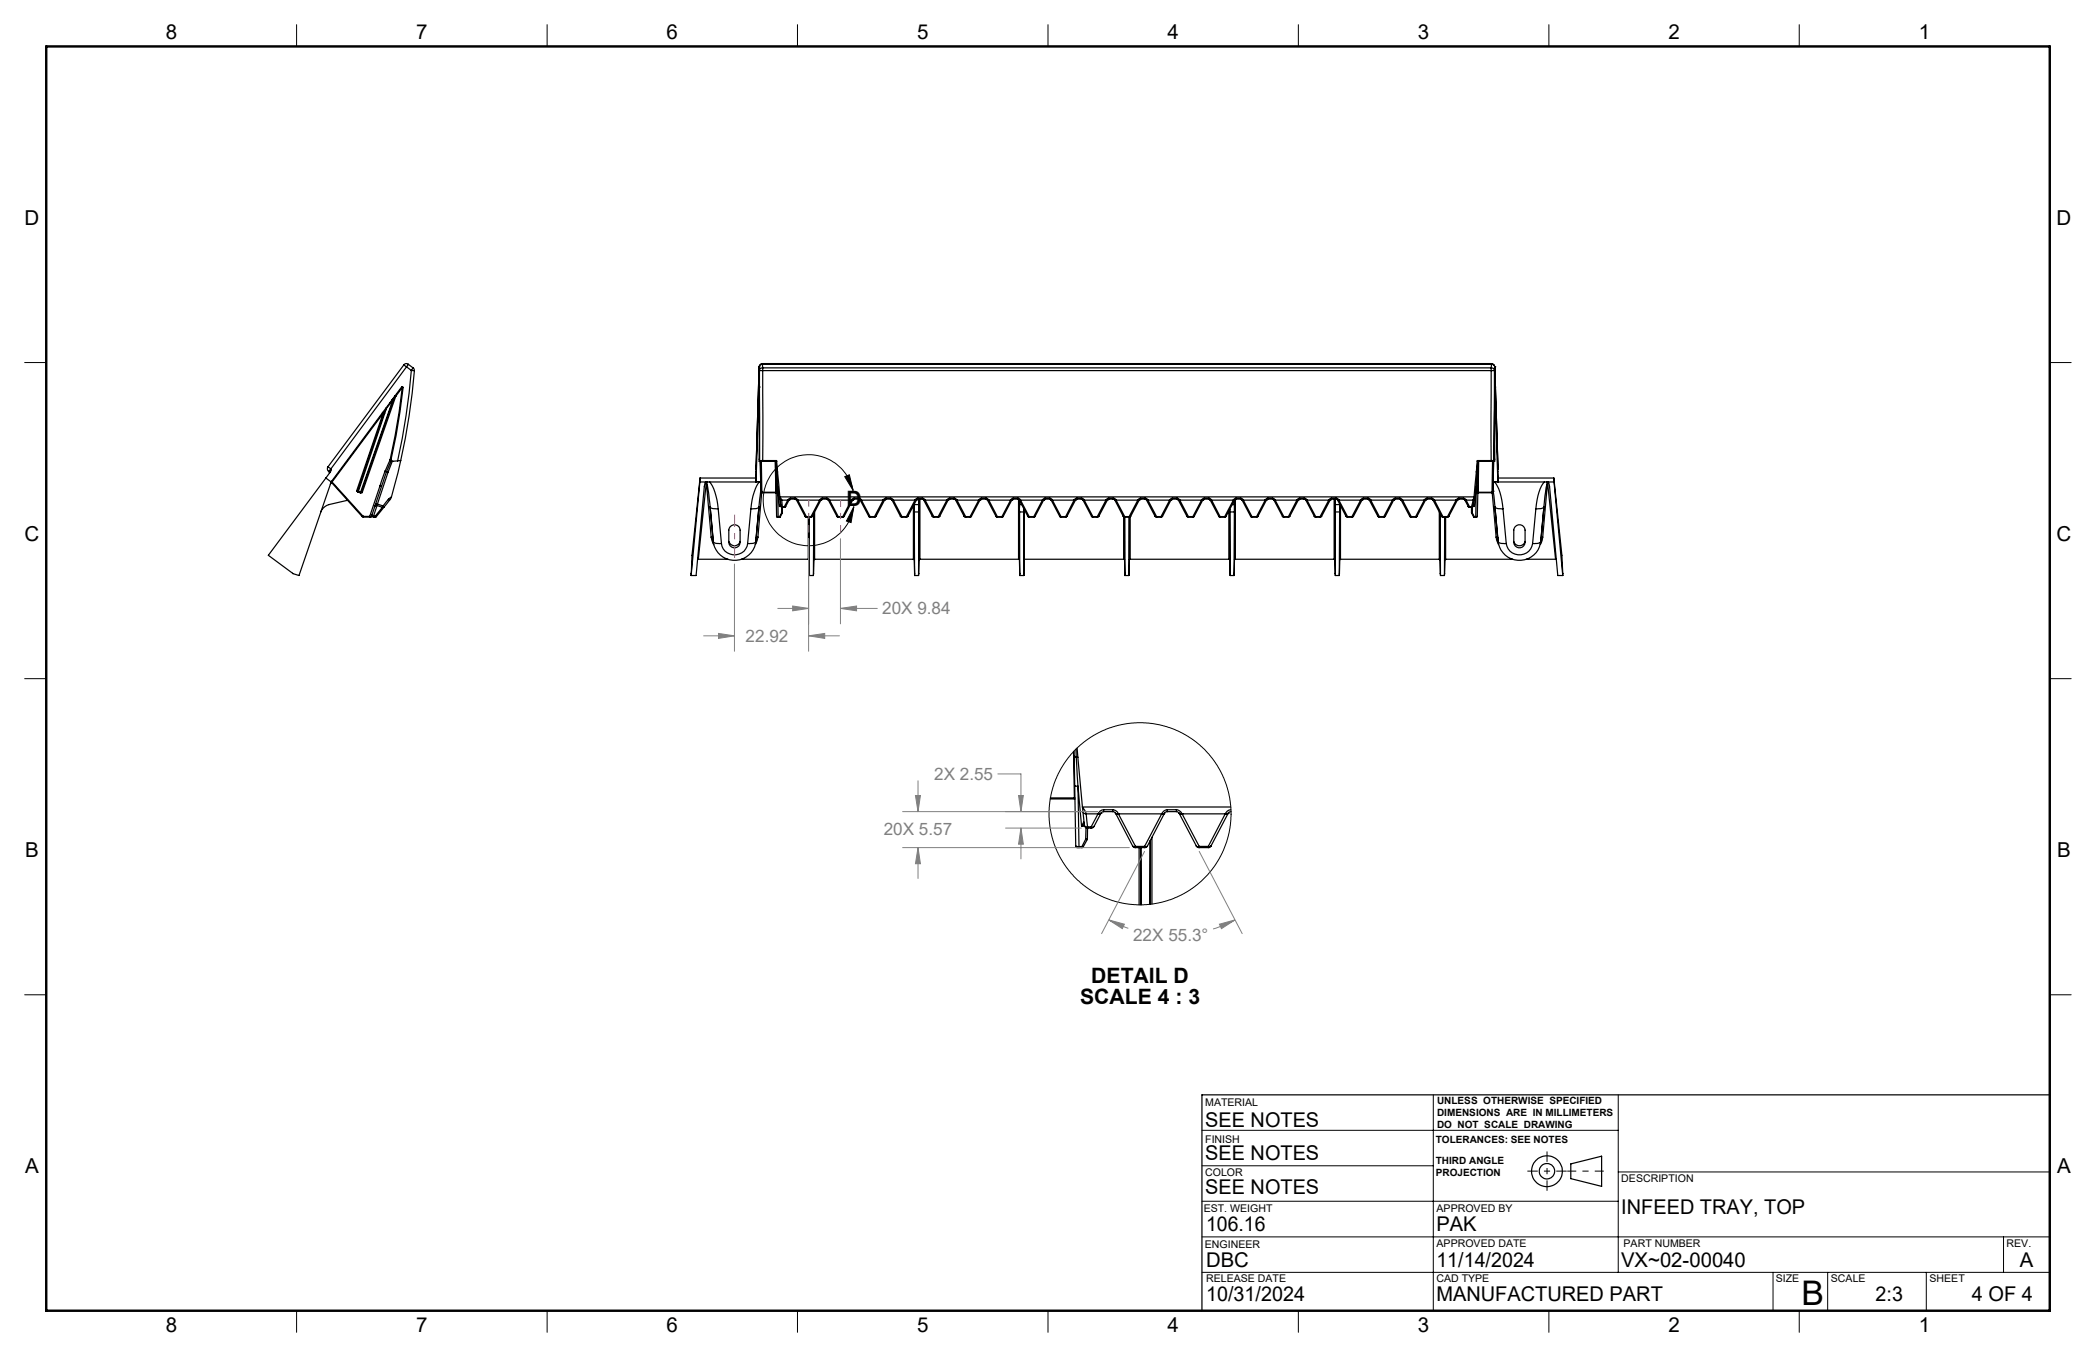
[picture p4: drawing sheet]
<svg xmlns="http://www.w3.org/2000/svg" width="432mm" height="279mm" viewBox="0 0 432 279" stroke-linecap="round" stroke-linejoin="round" font-family="sans-serif">
<g fill="none" stroke="#000" stroke-width=".25">
<path d="M82.7 79.7l.2-.1 .1 .2M82.7 79.7l.2 .1M82.7 79.7l-1.7 2.4M82.9 79.8h.1M82.9 79.8l-.7 5-1.8 9.9M82.9 79.8l-1.4 1.8M83 79.8l-1.4 9.9-1 4.8M83.2 75.1l.5 .4M83.2 75.1l-15.6 21M83.7 75.5l-15.5 21.1M83.7 75.5l1 .8M84.1 75l-.4 .5"/>
<path d="M84.1 75a.61 .61 0 0 0-.9 .1M84.1 75l1 .7M84.7 76.3a139.1 139.1 0 0 1-2.8 18.6M84.7 76.3h.7M85.1 75.7l-.4 .6M85.1 75.7l.3 .6M85.4 76.3a136.5 136.5 0 0 1-2.9 18.5M156.4 75.5l-.6 21.2M156.4 79.7v15.3M156.4 75.5h.1M156.4 79.7h.1M156.4 79.7l-.1 2.4"/>
<path d="M156.4 75.5l.1 .8M156.5 76.3v18.6M156.5 76.3h.6M157.1 74.9a.73 .73 0 0 0-.7 .6M157.1 75l-.5 .2-.2 .3M157.1 74.9v.1M157.1 74.9h150.2M157.1 75v.7M157.1 75h150.2M157.1 76.3v18.5M157.1 75.7a.61 .61 0 0 0-.6 .6M157.1 75.7v.6"/>
<path d="M157.1 76.3h150.1M157.1 75.7h150.1M307.2 76.3v18.5M307.2 75.7a.56 .56 0 0 1 .7 .6M307.2 75.7v.6M307.3 74.9a.73 .73 0 0 1 .6 .6M307.3 75l.5 .2 .1 .3M307.3 74.9v.1M307.3 75l-.1 .7M307.9 76.3v18.6M307.9 76.3h-.7M307.9 79.7v15.3"/>
<path d="M307.9 75.5h.1M307.9 79.7h.1M307.9 75.5l.7 21.1M307.9 75.5v.8M307.9 79.7l.1 2.4M67.1 98.4l-11.8 15.9 5.1 3.8 1.2 .4 6.6-19.3M67.1 98.4l1.1 .8M67.6 96.1l.6 .5M67.6 96.1a.74 .74 0 0 0 .1 1M67.7 97.1l.1 .1M67.8 97.2l.1 .2M68.2 96.6l-.5 .5"/>
<path d="M68.2 96.6h.1M68.2 99.2l.1 .1M68.3 96.6l-.5 .6M68.3 96.6l-.2 .5-1 1.3M68.3 99.3l6.3 7.1M68.3 99.3l-.2 .4M68.3 99.1l.1 .1M68.4 99.2l-.1 .1M68.4 99.2l6.4 7.1M78.8 84.9l.3 .2M78.9 85.1l-.1-.1a.16 .16 0 0 1 .2-.1 .16 .16 0 0 1 .1 .3M78.9 85.1l.2 .1"/>
<path d="M78.9 85.1l-5.4 15.9M78.9 85.1l-10.5 14.1M79.1 85.2h.1M79.1 85.2l-5.4 15.9M79.1 85.1v.1M79.3 97h.1M79.3 97l-1 3M79.3 97l.3 .2M79.3 97l.3 .1M79.5 84l.1 .1M79.6 84.1l-.5 1M79.6 84.1l-5.8 17"/>
<path d="M79.6 97.1v.1M79.6 97.2l-1 3M79.6 97.1l.3 .1M79.6 97.2h.3M79.9 97.2l-2.1 6.6M80.3 83l-12.1 16.2M80.3 83l.1 .1M80.4 94.7l-1.1 2.3M80.4 94.7l.1 .3M80.4 94.7h.1M80.4 83.1l-.8 1M80.5 95h.2"/>
<path d="M80.5 95l-.9 2.1M80.6 94.5l.2 .5 1.1-.1M80.6 94.5l-.2 .2M80.8 82.3l.1 .1M80.8 82.3l-.5 .7M80.8 95l-.9 2.2M80.9 82.4l-.5 .7M80.9 82.4l-6.6 18.9M81 82.1v.1M81 82.1l-.2 .2M81 82.2l-.1 .2M81.4 81.5l.1 .1"/>
<path d="M81.4 81.5l-.4 .7M81.4 81.5l-7 19.9M81.5 81.6l-6.9 19.8M82.5 94.8l-.6 .1M82.5 94.8l-1.9 7.5M144.2 99.2h1.2M144.2 99.2l-1.8 19.3M144.2 98.4l-1.6 15.9-.2 4.2M144.2 98.4v.8M144.2 98.4h11.5M145.4 99.2l-.3 1-1.7 18.3h-1M145.4 99.2h.1"/>
<path d="M145.5 99.4l.5 2.1 .3 2.9M145.5 99.2l-1.6 15.9M145.5 99.2h10.3M145.5 99.4l1 11.2M145.8 99.2l-.3 .2M146.2 99.2a10.4 10.4 0 0 1 1.8 5.5M155.7 98.4l.1 .8M155.8 96.6l-.1 1.8M155.8 99.2h.1M155.8 99.2h.9M156.3 82.3h.1M156.3 83h.1"/>
<path d="M156.3 82.3v.7M156.3 83l-.5 16.2M156.3 82.1h.1M156.3 82.1v.2M156.4 81.7l-.1 .4M156.4 84.1l-.2-.1 .2 .8M156.4 95h3.2M156.5 94.9l-.1 .1M156.6 95l.1 6.1M156.7 95l.1 6.3M156.7 99.2a1.71 1.71 0 0 0-1.1 1.4l-.5 1.5-.4 2.6M156.8 95l.2 6.4"/>
<path d="M157.1 94.8h2.9l.7 7.5M157.1 94.8l-.6 .1M159.6 95h.4M159.6 95h.1M159.7 95l.1 6.4M159.8 95v2M159.8 97l.2 .1M159.8 97l.2 .2M159.8 97l.1 3M159.8 97h.1M159.9 95l.1 2.1M160 97.2l.2 3"/>
<path d="M160 97.1v.1M160 97.2h.2M160 97.1l.2 .1M304.3 97.2l-.2 3M304.3 97.1v.1M304.3 97.2h-.2M304.3 97.1l-.2 .1M304.4 95l-.1 2.1M304.5 97l-.2 .1M304.5 97l-.2 .2M304.5 97v3M304.5 97h.1"/>
<path d="M304.6 95l-.1 2M304.6 95l-.1 6.4M304.7 95h-.4M304.7 95h.1M304.7 95h3.2M307.2 94.8h-2.9l-.6 7.5M307.2 94.8l.7 .1M307.5 95l-.1 6.4M307.6 99.2h.3a10 10 0 0 1 1.7 5.5M307.6 99.2h1M307.7 95l-.1 6.3M307.9 94.9v.1"/>
<path d="M307.9 84.2l-.3 16.9M307.9 81.7l.1 .4M307.9 82.3h.1M308 82.1h-.1M308 83h-.1M308 83l.6 16.2M308 82.1v.9M308 83l.1 1M308.1 84l-.2 .1M308.1 84l-.2 .8M308.6 99.2h.1M308.6 96.6v.1"/>
<path d="M308.6 99.2h10.2M308.6 96.6h.1M308.6 96.6v1.8M308.6 98.4v.8M308.6 98.4h11.5M318.2 99.2a9.6 9.6 0 0 0-1.8 5.5M318.6 99.2l.2 .2M318.8 99.4l-.3 1-.4 4M318.8 99.2h.1M318.8 99.2l1.7 15.9M318.8 99.4l-1 11.2M318.9 99.2l.3 1 1.7 18.3h1"/>
<path d="M318.9 99.2h1.2M320.1 98.4l1.7 15.9 .1 4.2M320.1 98.4v.8M320.1 99.2l1.8 19.3M71.6 103l-3.8 .9a2.62 2.62 0 0 0-1.7 1.5M73.5 101l.2 .3M73.5 101l.2 .1M73.7 101.1h.1M73.7 101.1l.1 .2M73.7 101.3h.1M73.8 101.3l.4 .2M73.8 101.1v.2"/>
<path d="M73.8 101.1l.5 .2M74.3 101.3l.1 .1M74.3 101.3l-.1 .2M74.4 101.4l-.2 .1M74.4 101.4h.2M74.6 101.4l-.4 .1M74.6 106.4l.3 .1M74.8 106.3h.1M74.8 106.3l-.2 .1M74.9 106.3v.2M74.9 106.5h1.3M74.9 106.3h1.3"/>
<path d="M76.2 106.3l.3 .1M76.2 106.3v.2M76.5 106.4l-.3 .1M76.9 106.3l-.3-.3a.3 .3 0 0 0 .1 .4 .3 .3 0 0 0 .2 .1M76.9 106.3v.2M76.9 106.5h.4M76.9 106.3h.4M77.3 106.3l.2 .1M77.3 106.3v.2M77.4 104.1l-.1 .1M77.4 103.9l.1 .1M77.4 104v.1"/>
<path d="M77.5 104h.1M77.5 103.9l-.3 .4M77.5 103.9l-.1 .1M77.5 103.8v.2M77.5 103.8v.1M77.5 104l-.1 .1M77.5 106.4l-.2 .1M77.6 104v.1M77.6 104.1h.1M77.6 104.1l1.2 .4M77.7 103.8h-.2M77.7 103.8l-.1 .2"/>
<path d="M77.7 104.1l-.8 2.2M77.7 103.8h.1M77.7 103.8l-.1 .3M77.8 103.8l1.1 .4M77.8 103.8l-.2 .3M78.3 100l.3 .2M78.3 100l-2.1 6.3M78.6 100.2l-2.1 6.2M78.8 104.5l-1.5 1.8M78.9 104.2l.3 .2M78.9 104.2l-.1 .3M79.2 104.4l-.4 .1"/>
<path d="M79.2 104.4l-1.7 2M80 102.8l-1.1 1.4M80 102.8l.3 .2M80.3 103l-1.1 1.4M80.6 102.3l-.6 .5M80.6 102.3l-.3 .7M143.7 115.1h.2M143.9 115.1h6M146.3 104.4a1.53 1.53 0 0 0 1.7 .3M146.3 104.4l.6 6.3M146.3 104.4l.7 7.1M146.5 110.6l.4 .1"/>
<path d="M146.5 110.6l.5 1.5M146.9 110.7l.1 1M146.9 110.7l.1 .8M147 111.5a4.4 4.4 0 0 0 4.3 3.9 4.4 4.4 0 0 0 4.4-3.9M147 111.5a1.53 1.53 0 0 0 1.6 .4M148 104.7l.6 7.2M148.6 111.9a2.73 2.73 0 0 0 2.7 2.3 2.73 2.73 0 0 0 2.7-2.3M150.1 111.5a1.2 1.2 0 0 0 1.2 .9 1.2 1.2 0 0 0 1.2-.9M150.4 108.4a1.16 1.16 0 0 1 1.3-.3 1.16 1.16 0 0 1 .8 1v2.6a1.17 1.17 0 0 1-1.2 1.1 1.17 1.17 0 0 1-1.2-1.1v-2.6zM152.7 115.1h13.8M154.7 104.7l-.7 7.2M155.7 111.5a1.53 1.53 0 0 1-1.7 .4"/>
<path d="M155.8 110.9l-.1 .8v-.2M155.8 110.7l-.1 .8M155.8 110.7v.2M156.1 110.6l-.3 .1M156.1 110.6l-.5 1.5M156.4 104.4a1.53 1.53 0 0 1-1.7 .3M156.4 104.4l-.6 6.3M156.4 104.4l-.7 7.1M156.7 101.1v.1M156.7 101.1h.1M156.7 101l-.3 3.4M156.7 101.2l.1 .2"/>
<path d="M156.7 101.1l.1 .2M156.8 101.4l.2 .1M156.8 101.3l.2 .1M156.8 101.3v.1M156.9 101.5l-.8 9.1M157 101.4v.1M157 101.5h2.8M157 101.4h2.8M159.8 101.4h.1M159.8 101.4v.1M159.8 101.5h.1M159.9 100.1l.3 .1"/>
<path d="M159.9 100.1l.1 6.2M159.9 100v.1M160 106.3l.3 .1M160 106.3l.3 .2M160.2 100.2l.4 4.1M160.2 100.2l.1 6.2M160.3 106.4v.1M160.3 106.4h.3M160.3 106.5h.3M160.6 104.3h.3M160.6 106.4h.2M160.6 106.4v.1"/>
<path d="M160.7 102.3l.3 .7M160.7 102.3v.5M160.7 102.3h143M160.7 102.8l.3 .2M160.7 102.8l.2 1.4M160.8 106.4l-.2 .1M160.8 103.9l-.2 .4M160.8 103.9h.1M160.8 103.8v.1M160.8 104.1l-.2 .2M160.9 104.2l.3 .3M160.9 104.2l.3 .2"/>
<path d="M161 105.6l.1 .1M161 105.6l-.4 .8M161 103l.2 1.4M161 103h1.3M161 104.4v1.2M161.1 105.7l-.3 .7M161.2 105.6l-.1 .1M161.2 105.6h-.2M161.2 104.4v.1M161.2 104.5h.4M161.2 104.4h.4M161.2 104.5v1.1"/>
<path d="M161.6 104.4v.1M161.9 104.3l-.3 .2M161.9 104.3l-.3 .1M162.3 103h.1M162.3 103l-.7 1.4M162.6 102.9l-.3 .1M162.6 102.9h.1M162.6 102.9l-.7 1.4M162.8 102.6l-.5 .4M162.8 102.8l-.2 .1M162.8 102.6v.2M162.8 102.6h1"/>
<path d="M162.8 102.8h1M163.8 102.6l.6 .4M163.8 102.8l.3 .1M163.8 102.6v.2M164.1 102.9l.3 .1M164.1 102.9h.1M164.1 102.9l1.7 3.4M164.4 103h4.4M164.4 103h.1M164.4 103l1.7 3.4M165.8 106.3l.3 .1M165.8 106.3l.3 .2"/>
<path d="M166.1 106.4v.1M166.1 106.4h1M166.1 106.5h1M166.5 115.1l.2 .2M166.5 106.5v8.6M166.7 115.3l.1 3.2M166.7 115.3v-8.8l.1 12M166.8 118.5h.8M167.1 106.4v.1M167.4 106.3l-.3 .1M167.4 106.3l-.3 .2M167.6 105.8v12.7"/>
<path d="M167.7 115.3l-.1 3.2M167.7 105.7v9.6M167.8 115.1l-.1 .2M167.8 115.1h20.4M167.8 105.4v9.7M168.8 103h.1M168.8 103l-1.7 3.4M169.1 102.9l-.3 .1M169.1 102.9h.1M169.1 102.9l-1.7 3.4M169.4 102.6l-.6 .4M169.4 102.8l-.3 .1"/>
<path d="M169.4 102.6v.2M169.4 102.6h.9M169.4 102.8h.9M170.3 102.6l.3 .1 .3 .3M170.3 102.8l.3 .1M170.3 102.6v.2M170.6 102.9l.3 .1M170.6 102.9h.1M170.6 102.9l1.8 3.4M170.9 103h4.5M170.9 103h.1M170.9 103l1.8 3.4"/>
<path d="M172.4 106.3l.3 .1M172.4 106.3l.3 .2M172.7 106.4v.1M172.7 106.4h.9M172.7 106.5h.9M173.6 106.4v.1M173.9 106.3l-.3 .1M173.9 106.3l-.3 .2M175.4 103l-1.8 3.4M175.4 103h.1M175.7 102.9l-.3 .1M175.7 102.9h.1"/>
<path d="M175.7 102.9l-1.8 3.4M176 102.6l-.4 .1-.2 .3M176 102.8l-.3 .1M176 102.6v.2M176 102.6h.9M176 102.8h.9M176.9 102.6l.3 .1 .3 .3M176.9 102.8l.3 .1M176.9 102.6v.2M177.2 102.9l.3 .1M177.2 102.9h.1M177.2 102.9l1.8 3.4"/>
<path d="M177.5 103h4.4M177.5 103l1.7 3.4M177.5 103h.1M179 106.3l.2 .1M179 106.3l.2 .2M179.2 106.4v.1M179.2 106.4h1M179.2 106.5h1M180.2 106.4v.1M180.5 106.3l-.3 .1M180.5 106.3l-.3 .2M181.9 103h.1"/>
<path d="M181.9 103l-1.7 3.4M182.2 102.9l-.3 .1M182.2 102.9h.1M182.2 102.9l-1.7 3.4M182.5 102.6l-.6 .4M182.5 102.8l-.3 .1M182.5 102.6v.2M182.5 102.6h.9M182.5 102.8h.9M183.4 102.6l.4 .1 .2 .3M183.4 102.8l.4 .1M183.4 102.6v.2"/>
<path d="M183.8 102.9l.2 .1M183.8 102.9h.1M183.8 102.9l1.7 3.4M184 103h4.5M184 103h.1M184 103l1.8 3.4M185.5 106.3l.3 .1M185.5 106.3l.3 .2M185.8 106.4v.1M185.8 106.4h.9M185.8 106.5h.9M186.7 106.4v.1"/>
<path d="M187 106.3l-.3 .1M187 106.3l-.3 .2M188.2 115.1l.1 .2M188.2 104.1v11M188.3 115.3l.1 3.2M188.3 105.4l.1 13.1M188.3 105.4h1M188.3 103.8v11.5M188.4 103.9l-.1 1.5M188.4 103.8v.1M188.4 103.9h.9M188.4 118.5h.8"/>
<path d="M188.5 103h.1M188.5 103l-1.8 3.4M188.8 102.9l-.3 .1M188.8 102.9h.1M188.8 102.9l-1.8 3.4M189.1 102.6l-.6 .4M189.1 102.8l-.3 .1M189.1 102.6v.2M189.1 102.6h.9M189.1 102.8h.9M189.3 102.8v1.1M189.3 103.9v1.5"/>
<path d="M189.3 105.4l-.1 13.1M189.3 115.3l-.1 3.2M189.3 102.8v12.5M189.5 115.1l-.2 .2M189.5 115.1h20.3M189.5 102.8v12.3M190 102.6l.6 .4M190 102.8l.3 .1M190 102.6v.2M190.3 102.9l.3 .1M190.3 102.9h.1M190.3 102.9l1.8 3.4"/>
<path d="M190.6 103h4.5M190.6 103h.1M190.6 103l1.8 3.4M192.1 106.3l.3 .1M192.1 106.3l.3 .2M192.4 106.4v.1M192.4 106.4h.9M192.4 106.5h.9M193.3 106.4v.1M193.6 106.3l-.3 .1M193.6 106.3l-.3 .2M195.1 103h.1"/>
<path d="M195.1 103l-1.8 3.4M195.3 102.9l-.2 .1M195.3 102.9h.1M195.3 102.9l-1.7 3.4M195.7 102.6l-.6 .4M195.7 102.8l-.4 .1M195.7 102.6v.2M195.7 102.6h.9M195.7 102.8h.9M196.6 102.6l.6 .4M196.6 102.8l.2 .1M196.6 102.6v.2"/>
<path d="M196.8 102.9l.4 .1M196.8 102.9h.1M196.8 102.9l1.8 3.4M197.2 103h4.4M197.2 103h.1M197.2 103l1.7 3.4M198.6 106.3l.3 .1M198.6 106.3l.3 .2M198.9 106.4v.1M198.9 106.4h.9M198.9 106.5h.9M199.8 106.4v.1"/>
<path d="M200.1 106.3l-.3 .1M200.1 106.3l-.3 .2M201.6 103h.1M201.6 103l-1.8 3.4M201.9 102.9l-.3 .1M201.9 102.9h.1M201.9 102.9l-1.8 3.4M202.2 102.6l-.6 .4M202.2 102.8l-.3 .1M202.2 102.6v.2M202.2 102.6h.9M202.2 102.8h.9"/>
<path d="M203.1 102.6l.6 .4M203.1 102.8l.3 .1M203.1 102.6v.2M203.4 102.9l.3 .1M203.4 102.9h.1M203.4 102.9l1.8 3.4M203.7 103h4.5M203.7 103h.1M203.7 103l1.8 3.4M205.2 106.3l.3 .1M205.2 106.3l.3 .2M205.5 106.4v.1"/>
<path d="M205.5 106.4h.9M205.5 106.5h.9M206.4 106.4v.1M206.7 106.3l-.3 .1M206.7 106.3l-.3 .2M208.2 103h.1M208.2 103l-1.8 3.4M208.5 102.9l-.3 .1M208.5 102.9h.1M208.5 102.9l-1.8 3.4M208.7 102.6l-.5 .4M208.7 102.8l-.2 .1"/>
<path d="M208.7 102.6v.2M208.7 102.6h1M208.7 102.8h1M209.7 102.6l.6 .4M209.7 102.8l.3 .1M209.7 102.6v.2M209.8 115.1l.2 .2M209.8 102.8v12.3M210 102.9l.3 .1M210 102.9h.1M210 102.9l1.7 3.4M210 115.3l.1 3.2"/>
<path d="M210 103v12.3M210 103.9v1.5M210 105.4l.1 13.1M210 103.9h.5M210 105.4h1M210.1 103.1l-.1 .8M210.1 118.5h.8M210.3 103h4.4M210.3 103l1.7 3.4M210.3 103h.1M211 104.8v.6M211 105.4l-.1 13.1"/>
<path d="M211 115.1l-.1 3.4M211 104.9v10.2M211 115.1h20.5M211.7 106.3l.3 .1M211.7 106.3l.3 .2M212 106.4v.1M212 106.4h1M212 106.5h1M213 106.4v.1M213.3 106.3l-.3 .1M213.3 106.3l-.3 .2M214.7 103h.1"/>
<path d="M214.7 103l-1.7 3.4M215 102.9l-.3 .1M215 102.9h.1M215 102.9l-1.7 3.4M215.3 102.6l-.6 .4M215.3 102.8l-.3 .1M215.3 102.6v.2M215.3 102.6h1M215.3 102.8h1M216.3 102.6l.5 .4M216.3 102.8l.2 .1M216.3 102.6v.2"/>
<path d="M216.5 102.9l.3 .1M216.5 102.9h.1M216.5 102.9l1.8 3.4M216.8 103h4.5M216.8 103l1.8 3.4M216.8 103h.1M218.3 106.3l.3 .1M218.3 106.3l.3 .2M218.6 106.4v.1M218.6 106.4h.9M218.6 106.5h.9M219.5 106.4v.1"/>
<path d="M219.8 106.3l-.3 .1M219.8 106.3l-.3 .2M221.3 103l-1.8 3.4M221.3 103h.1M221.6 102.9l-.3 .1M221.6 102.9h.1M221.6 102.9l-1.8 3.4M221.9 102.6l-.4 .1-.2 .3M221.9 102.8l-.3 .1M221.9 102.6v.2M221.9 102.6h.9M221.9 102.8h.9"/>
<path d="M222.8 102.6l.3 .1 .3 .3M222.8 102.8l.3 .1M222.8 102.6v.2M223.1 102.9l.3 .1M223.1 102.9h.1M223.1 102.9l1.8 3.4M223.4 103h4.4M223.4 103h.1M223.4 103l1.7 3.4M224.9 106.3l.2 .1M224.9 106.3l.2 .2M225.1 106.4v.1"/>
<path d="M225.1 106.4h1M225.1 106.5h1M226.1 106.4v.1M226.4 106.3l-.3 .1M226.4 106.3l-.3 .2M227.8 103h.1M227.8 103l-1.7 3.4M228.1 102.9l-.3 .1M228.1 102.9h.1M228.1 102.9l-1.7 3.4M228.4 102.6l-.6 .4M228.4 102.8l-.3 .1"/>
<path d="M228.4 102.6v.2M228.4 102.6h.9M228.4 102.8h.9M229.3 102.6l.4 .1 .2 .3M229.3 102.8l.4 .1M229.3 102.6v.2M229.7 102.9l.2 .1M229.7 102.9h.1M229.7 102.9l1.7 3.4M229.9 103h4.5M229.9 103h.1M229.9 103l1.8 3.4"/>
<path d="M231.4 106.3l.3 .1M231.4 106.3l.3 .2M231.5 115.1l.2 .2M231.5 106.4v8.7M231.7 115.3v3.2M231.7 106.5v8.8M231.7 106.4v.1M231.7 106.5v12M231.7 106.4h.9M231.7 106.5h.9M232.6 106.4v.1M232.6 106.5v12h-.9"/>
<path d="M232.7 115.3l-.1 2.8M232.7 106.5v8.8M232.8 115.1l-.1 .2M232.8 115.1h20.4M232.8 106.4v8.7M232.9 106.3l-.3 .1M232.9 106.3l-.3 .2M234.4 103h.1M234.4 103l-1.8 3.4M234.7 102.9l-.3 .1M234.7 102.9h.1M234.7 102.9l-1.8 3.4"/>
<path d="M235 102.6l-.6 .4M235 102.8l-.3 .1M235 102.6v.2M235 102.6h.9M235 102.8h.9M235.9 102.6l.3 .1 .3 .3M235.9 102.8l.3 .1M235.9 102.6v.2M236.2 102.9l.3 .1M236.2 102.9h.1M236.2 102.9l1.7 3.4M236.5 103h4.4"/>
<path d="M236.5 103l1.8 3.4M236.5 103h.1M237.9 106.3l.4 .1M237.9 106.3l.4 .2M238.3 106.4v.1M238.3 106.4h.9M238.3 106.5h.9M239.2 106.4v.1M239.5 106.3l-.3 .1M239.5 106.3l-.3 .2M240.9 103h.1M240.9 103l-1.7 3.4"/>
<path d="M241.2 102.9l-.3 .1M241.2 102.9h.1M241.2 102.9l-1.7 3.4M241.5 102.6l-.6 .4M241.5 102.8l-.3 .1M241.5 102.6v.2M241.5 102.6h1M241.5 102.8h1M242.5 102.6l.6 .4M242.5 102.8l.2 .1M242.5 102.6v.2M242.7 102.9l.4 .1"/>
<path d="M242.7 102.9h.1M242.7 102.9l1.8 3.4M243.1 103h4.4M243.1 103h.1M243.1 103l1.7 3.4M244.5 106.3l.3 .1M244.5 106.3l.3 .2M244.8 106.4v.1M244.8 106.4h.9M244.8 106.5h.9M245.7 106.4v.1M246 106.3l-.3 .1"/>
<path d="M246 106.3l-.3 .2M247.5 103h.1M247.5 103l-1.8 3.4M247.8 102.9l-.3 .1M247.8 102.9h.1M247.8 102.9l-1.8 3.4M248.1 102.6l-.6 .4M248.1 102.8l-.3 .1M248.1 102.6v.2M248.1 102.6h.9M248.1 102.8h.9M249 102.6l.6 .4"/>
<path d="M249 102.8l.3 .1M249 102.6v.2M249.3 102.9l.3 .1M249.3 102.9h.1M249.3 102.9l1.8 3.4M249.6 103h4.5M249.6 103h.1M249.6 103l1.8 3.4M251.1 106.3l.3 .1M251.1 106.3l.3 .2M251.4 106.4v.1M251.4 106.4h.9"/>
<path d="M251.4 106.5h.9M252.3 106.4v.1M252.6 106.3l-.3 .1M252.6 106.3l-.3 .2M253.2 115.1l.1 .2M253.2 105.2v9.9M253.3 115.3l.1 3.2M253.3 104.9v10.4M253.4 104.8v.6M253.4 105.4v13.1M253.4 105.4h.9M253.4 118.5h.8"/>
<path d="M253.9 103.9h.4M254.1 103h.1M254.1 103l-1.8 3.4M254.3 103.9v1.5M254.3 103.1v.8M254.3 115.3l-.1 3.2M254.3 105.4l-.1 13.1M254.3 103v12.3M254.4 102.9l-.3 .1M254.4 102.9h.1M254.4 102.9l-1.8 3.4M254.5 115.1l-.2 .2"/>
<path d="M254.5 115.1h20.3M254.5 102.8v12.3M254.6 102.6l-.5 .4M254.6 102.8l-.2 .1M254.6 102.6v.2M254.6 102.6h1M254.6 102.8h1M255.6 102.6l.6 .4M255.6 102.8l.3 .1M255.6 102.6v.2M255.9 102.9l.3 .1M255.9 102.9h.1"/>
<path d="M255.9 102.9l1.7 3.4M256.2 103h4.4M256.2 103h.1M256.2 103l1.7 3.4M257.6 106.3l.3 .1M257.6 106.3l.3 .2M257.9 106.4v.1M257.9 106.4h1M257.9 106.5h1M258.9 106.4v.1M259.2 106.3l-.3 .1M259.2 106.3l-.3 .2"/>
<path d="M260.6 103h.1M260.6 103l-1.7 3.4M260.9 102.9l-.3 .1M260.9 102.9h.1M260.9 102.9l-1.7 3.4M261.2 102.6l-.6 .4M261.2 102.8l-.3 .1M261.2 102.6v.2M261.2 102.6h.9M261.2 102.8h.9M262.1 102.6l.6 .4M262.1 102.8l.3 .1"/>
<path d="M262.1 102.6v.2M262.4 102.9l.3 .1M262.4 102.9h.1M262.4 102.9l1.8 3.4M262.7 103h4.5M262.7 103l1.8 3.4M262.7 103h.1M264.2 106.3l.3 .1M264.2 106.3l.3 .2M264.5 106.4v.1M264.5 106.4h.9M264.5 106.5h.9"/>
<path d="M265.4 106.4v.1M265.7 106.3l-.3 .1M265.7 106.3l-.3 .2M267.2 103l-1.8 3.4M267.2 103h.1M267.5 102.9l-.3 .1M267.5 102.9h.1M267.5 102.9l-1.8 3.4M267.8 102.6l-.4 .1-.2 .3M267.8 102.8l-.3 .1M267.8 102.6v.2M267.8 102.6h.9"/>
<path d="M267.8 102.8h.9M268.7 102.6l.3 .1 .3 .3M268.7 102.8l.3 .1M268.7 102.6v.2M269 102.9l.3 .1M269 102.9h.1M269 102.9l1.8 3.4M269.3 103h4.4M269.3 103h.1M269.3 103l1.7 3.4M270.8 106.3l.2 .1M270.8 106.3l.2 .2"/>
<path d="M271 106.4v.1M271 106.4h1M271 106.5h1M272 106.4v.1M272.3 106.3l-.3 .1M272.3 106.3l-.3 .2M273.7 103h.1M273.7 103l-1.7 3.4M274 102.9l-.3 .1M274 102.9h.1M274 102.9l-1.7 3.4M274.3 102.6l-.6 .4"/>
<path d="M274.3 102.8l-.3 .1M274.3 102.6v.2M274.3 102.6h.9M274.3 102.8h.9M274.8 115.1l.2 .2M274.8 102.8v12.3M275 115.3l.1 3.2M275 102.8v12.5M275 103.9v1.5M275 105.4l.1 13.1M275 103.9h1M275 105.4h1"/>
<path d="M275.1 102.8l-.1 1.1M275.1 118.5h.8M275.2 102.6l.4 .1 .2 .3M275.2 102.8l.4 .1M275.2 102.6v.2M275.6 102.9l.2 .1M275.6 102.9h.1M275.6 102.9l1.7 3.4M275.8 103h4.5M275.8 103l1.8 3.4M275.8 103h.1M275.9 103.8l.1 .1"/>
<path d="M276 103.9v1.5M276 105.4l-.1 13.1M276 115.3l-.1 3.2M276 103.8v11.5M276.2 115.1l-.2 .2M276.2 115.1h20.3M276.2 104.1v11M277.3 106.3l.3 .1M277.3 106.3l.3 .2M277.6 106.4v.1M277.6 106.4h.9M277.6 106.5h.9"/>
<path d="M278.5 106.4v.1M278.8 106.3l-.3 .1M278.8 106.3l-.3 .2M280.3 103h.1M280.3 103l-1.8 3.4M280.6 102.9l-.3 .1M280.6 102.9h.1M280.6 102.9l-1.8 3.4M280.9 102.6l-.6 .4M280.9 102.8l-.3 .1M280.9 102.6v.2M280.9 102.6h.9"/>
<path d="M280.9 102.8h.9M281.8 102.6l.3 .1 .3 .3M281.8 102.8l.3 .1M281.8 102.6v.2M282.1 102.9l.3 .1M282.1 102.9h.1M282.1 102.9l1.7 3.4M282.4 103h4.4M282.4 103l1.8 3.4M282.4 103h.1M283.8 106.3l.4 .1M283.8 106.3l.4 .2"/>
<path d="M284.2 106.4v.1M284.2 106.4h.9M284.2 106.5h.9M285.1 106.4v.1M285.4 106.3l-.3 .1M285.4 106.3l-.3 .2M286.8 103h.1M286.8 103l-1.7 3.4M287.1 102.9l-.3 .1M287.1 102.9h.1M287.1 102.9l-1.7 3.4M287.4 102.6l-.6 .4"/>
<path d="M287.4 102.8l-.3 .1M287.4 102.6v.2M287.4 102.6h1M287.4 102.8h1M288.4 102.6l.6 .4M288.4 102.8l.2 .1M288.4 102.6v.2M288.6 102.9l.4 .1M288.6 102.9h.1M288.6 102.9l1.8 3.4M289 103h4.4M289 103h.1"/>
<path d="M289 103l1.7 3.4M290.4 106.3l.3 .1M290.4 106.3l.3 .2M290.7 106.4v.1M290.7 106.4h.9M290.7 106.5h.9M291.6 106.4v.1M291.9 106.3l-.3 .1M291.9 106.3l-.3 .2M293.4 103h.1M293.4 103l-1.8 3.4M293.7 102.9l-.3 .1"/>
<path d="M293.7 102.9h.1M293.7 102.9l-1.8 3.4M294 102.6l-.6 .4M294 102.8l-.3 .1M294 102.6v.2M294 102.6h.9M294 102.8h.9M294.9 102.6l.6 .4M294.9 102.8l.3 .1M294.9 102.6v.2M295.2 102.9l.3 .1M295.2 102.9h.1"/>
<path d="M295.2 102.9l1.8 3.4M295.5 103h4.5M295.5 103h.1M295.5 103l1.8 3.4M296.5 115.1l.2 .2M296.5 105.4v9.7M296.7 115.3l.1 3.2M296.7 105.7v9.6M296.7 105.8l.1 12.7M296.8 118.5h.8M297 106.3l.3 .1M297 106.3l.3 .2"/>
<path d="M297.3 106.4v.1M297.3 106.4h.9M297.3 106.5h.9M297.6 106.5v12M297.7 115.3l-.1 3.2M297.7 106.5v8.8M297.8 115.1l-.1 .2M297.8 115.1h13.8M297.8 106.5v8.6M298.2 106.4v.1M298.5 106.3l-.3 .1M298.5 106.3l-.3 .2"/>
<path d="M300 103h.1M300 103l-1.8 3.4M300.2 102.9l-.2 .1M300.2 102.9h.1M300.2 102.9l-1.7 3.4M300.5 102.6l-.5 .4M300.5 102.8l-.3 .1M300.5 102.6v.2M300.5 102.6h1M300.5 102.8h1M301.5 102.6l.5 .4M301.5 102.8l.3 .1"/>
<path d="M301.5 102.6v.2M301.8 102.9l.2 .1M301.8 102.9h.1M301.8 102.9l.7 1.4M302 103h1.5M302 103l.8 1.4M302 103h.1M302.5 104.3l.3 .2M302.5 104.3l.3 .1M302.8 104.4v.1M302.8 104.5h.3M302.8 104.4h.3"/>
<path d="M303.1 105.6l.1 .1M303.1 105.6h.2M303.1 104.4v.1M303.1 104.5v1.1M303.2 105.7l.4 .7M303.3 105.6l-.1 .1M303.3 105.6l.4 .8M303.3 104.4v1.2M303.5 104.2l-.4 .3M303.5 104.2l-.4 .2M303.5 104.3h.2M303.5 103l-.4 1.4"/>
<path d="M303.5 104.1l.2 .2M303.5 103.9l.2 .4M303.5 103.9l-.1 .1M303.5 103.8v.1M303.6 106.4l.1 .1M303.6 102.9l-.1 .1M303.6 102.9l-.1 1.3M303.7 102.3l-.2 .7M303.7 102.3l-.1 .6M303.7 106.4h-.1M303.7 106.4v.1M303.7 106.4h.3"/>
<path d="M303.7 106.5h.3M304 106.4v.1M304.1 100.2l-.4 4.1M304.1 100.2l-.1 6.2M304.3 106.3l-.3 .1M304.3 106.3l-.3 .2M304.4 101.4h.1M304.5 100.1l-.4 .1M304.5 100.1l-.2 6.2M304.5 100v.1M304.5 101.5h-.1M304.5 101.4v.1"/>
<path d="M304.5 101.5h2.9M304.5 101.4h2.9M307.4 101.4v.1M307.4 101.5l.8 9.1M307.5 101.4l-.1 .1M307.6 101.3l-.2 .1M307.6 101.3l-.1 .1M307.6 101.1l-.1 .3M307.6 101.1h.1M307.6 100.9l.4 3.5M307.6 101.1v.2M308 104.4a1.61 1.61 0 0 0 1.6 .3"/>
<path d="M308 104.4l.5 6.3M308 104.4l.6 7.1M308.2 110.6l.3 .1M308.2 110.6l.5 1.5M308.5 110.7l.2 1M308.5 110.7l.1 .8M308.6 111.5a4.4 4.4 0 0 0 4.4 3.9 4.4 4.4 0 0 0 4.4-3.9M308.6 111.5a1.61 1.61 0 0 0 1.7 .4M309.6 104.7l.7 7.2M310.3 111.9a2.75 2.75 0 0 0 2.7 2.3 2.75 2.75 0 0 0 2.7-2.3M311.9 111.5a1.2 1.2 0 0 0 1.1 .9 1.2 1.2 0 0 0 1.2-.9M312.1 108.4a1.16 1.16 0 0 1 1.3-.3 1.16 1.16 0 0 1 .8 1v2.6a1.17 1.17 0 0 1-1.2 1.1 1.17 1.17 0 0 1-1.1-1.1v-2.6z"/>
<path d="M314.4 115.1h6.1M316.4 104.7l-.7 7.2M317.4 111.5a1.61 1.61 0 0 1-1.7 .4M317.5 110.7l-.1 1v-.2M317.5 110.7v.2M317.8 110.6l-.3 .1M317.8 110.6l-.5 1.5M318.1 104.4a1.61 1.61 0 0 1-1.7 .3M318.1 104.4l-.6 6.3M318.1 104.4l-.7 7.1M320.5 115.1h.1M221.2 154.8l.1 9.5"/>
<path d="M221.3 155.6l.4 .2M221.3 155.6l.4 .3M221.3 155.6l.1 6.1M221.3 155.6h.1M221.3 154.7v.9M221.6 154.3l.1 1.5M221.7 155.9l.4 6M221.7 155.8v.1M221.7 155.9h.3M221.7 155.8l.3 .1M221.9 154l1.1 12.2M216.4 164.5h4.9"/>
<path d="M216.4 164.3h4.9M221.3 164.3h.1M221.3 164.3v.2M221.3 164.5h.1M221.4 161.7l.7 .2M221.4 161.7l.2 12.5M221.6 174.2l.7 .1M221.6 174.2l.2 .3h.5M222.1 161.9l.7 8.2M222.1 161.9l.2 12.4M222.3 174.3v.2M222.3 174.3h.6"/>
<path d="M222.3 174.5h.6M222.8 170.1h.6M222.9 174.3h.3M222.9 174.3v.2M223 166.2l.8 1.4M223 166.2l.1 1M223 166.2h30.5M223.1 167.2l.2 .3 .5 .1M223.1 167.2l.3 2.7M223.2 174.3l-.3 .2M223.2 169.3l-.4 .8M223.2 169.3l.1 .1"/>
<path d="M223.3 169.2l-.1 .1M223.3 169.9l-.5 .2M223.4 169.9a.67 .67 0 0 0 .6 .6M223.4 169.9l.2 .2 .4 .2M223.7 172.8l.3 .1M223.7 172.8l-.8 1.5M223.7 170.4v2.4M223.8 167.6l.2 2.7M223.8 167.6h2.4M224 172.9l-.8 1.4M224 172.7v.2M224 172.7l-.3 .1"/>
<path d="M224 170.3v.2M224 170.5h.8M224 170.3h.8M224 170.5v2.2M224.8 170.3v.2M225.4 170.1l-.3 .3-.3 .1M225.4 170.1l-.2 .2h-.4M226.2 167.6h.1M226.2 167.6l-1.4 2.7M226.8 167.5l-.6 .1M226.8 167.5h.1M226.8 167.5l-.2 .1h-.4"/>
<path d="M226.8 167.5l-1.4 2.6M227.4 166.7a1.35 1.35 0 0 0-1.2 .9M227.4 167.1l-.6 .4M227.4 166.7v.4M227.4 166.7h1.8M227.4 167.1h1.8M229.2 166.7a1.3 1.3 0 0 1 1.2 .9M229.2 167.1l.6 .4M229.2 166.7v.4M229.8 167.5l.6 .1M229.8 167.5h.1M229.8 167.5l.2 .1h.4"/>
<path d="M229.8 167.5l3.5 6.7M230.4 167.6h.1M230.4 167.6h8.9M230.4 167.6l3.5 6.7M233.3 174.2l.3 .1h.3M233.3 174.2l.3 .2 .3 .1M233.9 174.3v.2M233.9 174.3h1.9M233.9 174.5h1.9M234.7 174.5v11.8M235 174.5v11.8M235.1 174.5v11.8"/>
<path d="M235.8 174.3v.2M236.4 174.2l-.3 .1h-.3M236.4 174.2l-.3 .2-.3 .1M236.9 173.1v13.1M237 173v13.2M237.3 172.4v13.7M239.3 167.6h.1M239.3 167.6l-3.5 6.7M239.9 167.5h.1M239.9 167.5l-3.5 6.7M239.9 167.5l-.6 .1M240.5 166.7a1.35 1.35 0 0 0-1.2 .9"/>
<path d="M240.5 167.1l-.4 .1-.2 .3M240.5 166.7v.4M240.5 166.7h1.9M240.5 167.1h1.9M242.4 166.7a1.4 1.4 0 0 1 1.1 .9M242.4 167.1l.5 .4M242.4 166.7v.4M242.9 167.5l.6 .1M242.9 167.5h.1M242.9 167.5l3.6 6.7M243.5 167.6h.1M243.5 167.6h8.9"/>
<path d="M243.5 167.6l3.6 6.7M246.5 174.2l.3 .1h.3M246.5 174.2l.2 .2 .4 .1M247.1 174.3v.2M247.1 174.3h1.8M247.1 174.5h1.8M248.9 174.3v.2M249.5 174.2l-.3 .1h-.3M249.5 174.2l-.3 .2-.3 .1M253 167.5l-.6 .1M253 167.5h.1M253 167.5l-.1 .1h-.5l-3.5 6.7"/>
<path d="M253 167.5l-3.5 6.7M253.6 166.7a1.24 1.24 0 0 0-1.2 .9M253.6 167.1l-.4 .1-.2 .3M323.6 239.6l6.4-1.5v6.2l-6.4-1.6zM422.3 225.4h-174.7v44.5"/>
<circle cx="318.7" cy="241.1" r="3.2"/>
<circle cx="318.7" cy="241.2" r="1.6"/>
</g>
<g fill="none" stroke="#000" stroke-width=".21">
<path d="M61.1 5.1v4.5M112.7 5.1v4.5M164.3 5.1v4.5M215.9 5.1v4.5M267.5 5.1v4.5M319.1 5.1v4.5M370.7 5.1v4.5M5.1 74.6h4.4M422.3 74.6h4.4M174 98.1l1-.3 .8 3.2zM175.8 101a9.4 9.4 0 0 0-14.7-5.6 9.4 9.4 0 0 0 .7 15.7 9.4 9.4 0 0 0 14.1-6.8M175.9 104.3l-.6 3.3-.9-.3z"/>
<path d="M5.1 139.7h4.4M422.3 139.7h4.4M5.1 204.8h4.4M422.3 204.8h4.4M247.6 232.7h85.8M295.3 225.4v44.5M333.4 225.4v36.6M247.6 254.7h174.7M247.6 247.3h85.8M247.6 240h47.7M333.4 241.3h88.9M412.7 254.7v7.3"/>
<path d="M61.1 269.9v4.4M112.7 269.9v4.4M164.3 269.9v4.4M215.9 269.9v4.4M247.6 262h174.7M267.5 269.9v4.4M319.1 269.9v4.4M365.3 262v7.9M370.7 269.9v4.4M376.5 262v7.9M396.8 262v7.9"/>
<circle cx="234.9" cy="167.6" r="18.7"/>
</g>
<g fill="none" stroke="#808080" stroke-width=".21">
<path d="M151.3 116.1v18M166.6 110.9v23.2M173.1 110.9v17.5M145 130.9h6.3M148 130.4l3.3 .5-3.3 .5zM160.2 125.3h6.4M163.3 124.8l3.3 .5-3.3 .5zM166.6 130.9l3.3-.5v1zM166.6 130.9h6.3M173.1 125.3l3.4-.5v1zM173.1 125.3h7.6M205.6 159.3h4.7v7.8"/>
<path d="M185.9 174.5h46.8M185.9 167.1h40.2M188.6 163.8h1l-.5 3.3zM189.1 174.5l.5 3.3h-1zM189.1 160.8v6.3M189.1 174.5v6.4M207.2 170.5h15.6M209.8 163.8h1l-.5 3.3zM210.3 170.5l.5 3.3h-1zM210.3 170.5v6.3M235.8 175.3l-8.9 16.9M247.1 175.3l8.8 16.9"/>
<path d="M228.4 189.4l3.2 .9-.4 .9zM228.4 189.4l4 1.7M251.2 190.3l3.2-.9-2.8 1.8zM254.4 189.4l-2.8 1.3-1.7 .6"/>
</g>
<path d="M151.3 106v8.8" fill="none" stroke="#ff0080" stroke-width=".21" stroke-dasharray="15.2 1.3 1.3 1.3" stroke-dashoffset="12.7" stroke-linecap="butt"/>
<path d="M166.6 109.6v-6.7M173.2 109.6v-6.7" fill="none" stroke="#ff0080" stroke-width=".21" stroke-dasharray="15.2 1.3 1.3 1.3" stroke-dashoffset="13.8" stroke-linecap="butt"/>
<path d="M330.4 241.1h-7.5" fill="none" stroke="#000" stroke-width=".21" stroke-dasharray="15.2 1.3 1.3 1.3" stroke-dashoffset="13.4" stroke-linecap="butt"/>
<path d="M318.7 237.1v8.1M314.7 241.1h8.1" fill="none" stroke="#000" stroke-width=".21" stroke-dasharray="15.2 1.3 1.3 1.3" stroke-dashoffset="13.1" stroke-linecap="butt"/>
<path d="M9.5 9.6h412.8v260.3h-412.8z" fill="none" stroke="#000" stroke-width=".5"/>
<path d="M174 98.1l1-.3 .8 3.2zM175.9 104.3l-.6 3.3-.9-.3z" fill="#000"/>
<path d="M148 130.4l3.3 .5-3.3 .5zM166.6 130.9l3.3-.5v1zM173.1 125.3l3.4-.5v1zM163.3 124.8l3.3 .5-3.3 .5zM189.1 174.5l.5 3.3h-1zM188.6 163.8h1l-.5 3.3zM209.8 163.8h1l-.5 3.3zM210.3 170.5l.5 3.3h-1zM228.4 189.4l3.2 .9-.4 .9zM251.2 190.3l3.2-.9-2.8 1.8z" fill="#808080"/>
<text font-size="7" x="371.2" y="268.7">B</text>
<g font-size="4.4">
<text x="174.4" y="104.1">D</text>
<text x="224.8" y="202.5">DETAIL D</text>
<text x="222.5" y="206.7">SCALE 4 : 3</text>
</g>
<g font-size="4.2">
<text x="34.1" y="8.1">8</text>
<text x="85.7" y="8.1">7</text>
<text x="137.3" y="8.1">6</text>
<text x="188.9" y="8.1">5</text>
<text x="240.5" y="8.1">4</text>
<text x="292.1" y="8.1">3</text>
<text x="343.7" y="8.1">2</text>
<text x="395.3" y="8.1">1</text>
<text x="5.1" y="46.4">D</text>
<text x="423.7" y="46.4">D</text>
<text x="5.1" y="111.4">C</text>
<text x="423.7" y="111.4">C</text>
<text x="5.2" y="176.5">B</text>
<text x="423.8" y="176.5">B</text>
<text x="248.3" y="232">SEE NOTES</text>
<text x="248.3" y="238.9">SEE NOTES</text>
<text x="5.2" y="241.6">A</text>
<text x="248.3" y="245.9">SEE NOTES</text>
<text x="423.8" y="241.6">A</text>
<text x="334" y="249.9">INFEED TRAY, TOP</text>
<text x="248.5" y="253.4">106.16</text>
<text x="295.9" y="253.4">PAK</text>
<text x="248.5" y="260.8">DBC</text>
<text x="295.9" y="260.8">11/14/2024</text>
<text x="334" y="260.8">VX~02-00040</text>
<text x="416.1" y="260.9">A</text>
<text x="248.5" y="267.9">10/31/2024</text>
<text x="295.9" y="267.9">MANUFACTURED PART</text>
<text x="386.4" y="267.9">2:3</text>
<text x="406.2" y="267.9">4 OF 4</text>
<text x="34.1" y="274.2">8</text>
<text x="85.7" y="274.2">7</text>
<text x="137.3" y="274.2">6</text>
<text x="188.9" y="274.2">5</text>
<text x="240.5" y="274.2">4</text>
<text x="292.1" y="274.2">3</text>
<text x="343.7" y="274.2">2</text>
<text x="395.3" y="274.2">1</text>
</g>
<g font-size="3.5" fill="#808080">
<text x="181.7" y="126.4">20X 9.84</text>
<text x="153.6" y="132.1">22.92</text>
<text x="192.5" y="160.5">2X 2.55</text>
<text x="182.1" y="171.9">20X 5.57</text>
<text x="233.4" y="193.8">22X 55.3°</text>
</g>
<g font-size="2.2">
<text x="248.3" y="227.6">MATERIAL</text>
<text x="248.3" y="235.3">FINISH</text>
<text x="248.3" y="242.1">COLOR</text>
<text x="334" y="243.4">DESCRIPTION</text>
<text x="248" y="249.5">EST. WEIGHT</text>
<text x="296" y="249.5">APPROVED BY</text>
<text x="248.2" y="257">ENGINEER</text>
<text x="296" y="256.8">APPROVED DATE</text>
<text x="334.5" y="256.8">PART NUMBER</text>
<text x="413.4" y="256.8">REV.</text>
<text x="248.5" y="264">RELEASE DATE</text>
<text x="295.9" y="264">CAD TYPE</text>
<text x="365.8" y="264">SIZE</text>
<text x="377.2" y="264">SCALE</text>
<text x="397.5" y="264">SHEET</text>
</g>
<g font-size="2.1">
<text x="296.1" y="227.3">UNLESS OTHERWISE SPECIFIED</text>
<text x="296.1" y="229.8">DIMENSIONS ARE IN MILLIMETERS</text>
<text x="296.1" y="232.3">DO NOT SCALE DRAWING</text>
<text x="295.8" y="235.3">TOLERANCES: SEE NOTES</text>
<text x="295.8" y="239.6">THIRD ANGLE</text>
<text x="295.8" y="242.1">PROJECTION</text>
</g>
</svg>
